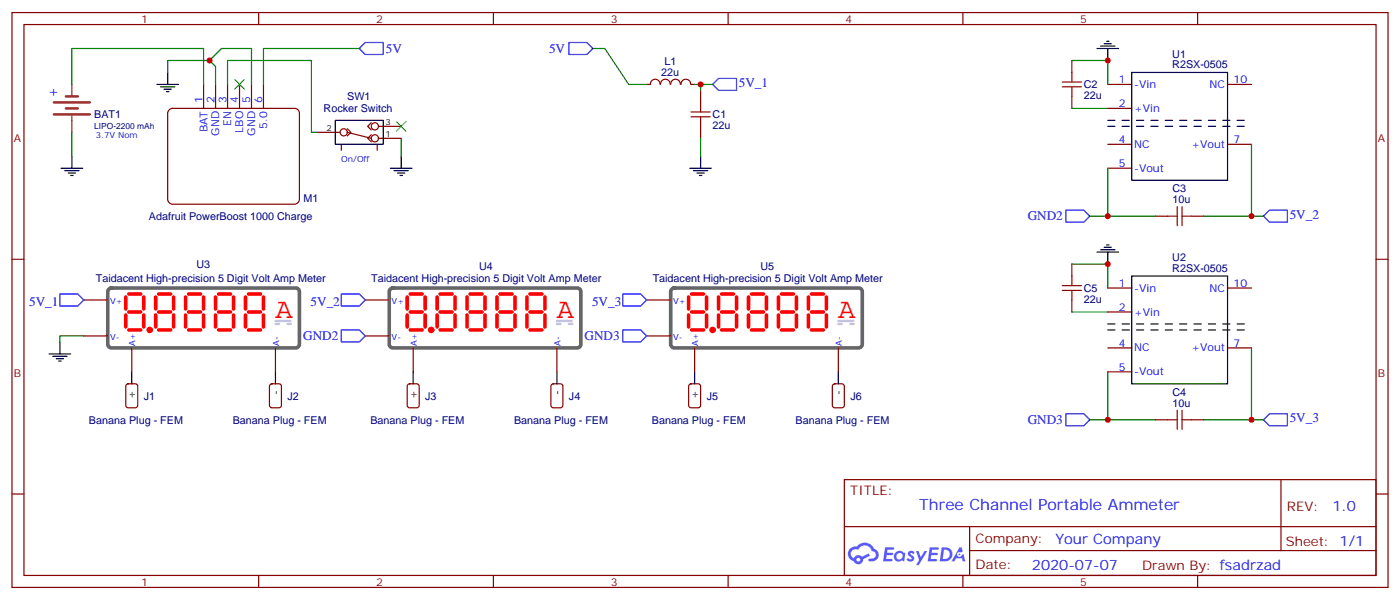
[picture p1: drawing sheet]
<svg xmlns="http://www.w3.org/2000/svg" width="412mm" height="177mm" viewBox="0 0 412 177" stroke-linecap="round" stroke-linejoin="round" font-family="sans-serif">
<path d="M15.9 33.7h10.6M15.9 30.2h10.6M19.4 31.9h3.5M19.4 28.4h3.5" fill="none" stroke="#8c2424" stroke-width=".71"/>
<path d="M21.2 24.9v3.5M21.2 34v5" fill="none" stroke="#8c2424" stroke-width=".35"/>
<path d="M18 49.6h6.3M19 50.3h4.3M20.1 51h2.1M20.8 51.7h.7M21.2 46v3.6" fill="none" stroke="#000" stroke-width=".35"/>
<path d="M21.2 39v7" fill="none" stroke="#008700" stroke-width=".35"/>
<path d="M49.7 32.5l1.1-.6h36a1.41 1.41 0 0 1 1.4 1.4v25.4a1.51 1.51 0 0 1-1.4 1.4h-36a1.51 1.51 0 0 1-1.4-1.4v-25.4z" fill="#fff" stroke="#800000" stroke-width=".35"/>
<g fill="none" stroke="#870000" stroke-width=".35">
<path d="M3.5 3.7h405.4v169.3h-405.4zM7.1 7.2h398.2v162.3h-398.2zM76.2 3.7v3.5M145.3 3.7v3.5M214.5 3.7v3.5M283.6 3.7v3.5M315.7 17.8v3.5M352.8 3.7v3.5M60 24.9v7M63.5 24.9v7M67 24.9v7M70.6 24.9v7"/>
<path d="M74.1 24.9v7M77.6 24.9v7M93.5 39h6.7M102.3 37.9l1.1 1.1-1.1 1M102.3 39l7.1 1.7M109.4 39.7l-1.1 1 1.1 1.1M109.4 36.2l-1.1 1 1.1 1.1M111.5 37.2h6.7M190.5 24.9h1.1M191.6 24.8a1.41 1.41 0 0 1 1.4-1.5 1.41 1.41 0 0 1 1.4 1.5M194.6 24.8a1.41 1.41 0 0 1 1.4-1.5 1.41 1.41 0 0 1 1.4 1.5M197.6 24.8a1.41 1.41 0 0 1 1.4-1.5 1.41 1.41 0 0 1 1.4 1.5"/>
<path d="M200.6 24.8a1.41 1.41 0 0 1 1.4-1.5 1.41 1.41 0 0 1 1.4 1.5M203.6 24.9h1M206.4 26.6v3.6M206.4 37.2v3.5M315.7 28.4v3.5M326.3 24.9h7.1M326.3 31.9h7.1M361.6 24.9h7.1M100.5 42.5v1.8M111.1 42.5v1.8M111.5 40.7h6.7M326.3 42.5h7.1"/>
<path d="M326.3 49.6h7.1M361.6 42.5h7.1M3.5 76.4h3.6M315.7 77.8v3.5M340.4 63.7h3.6M351 63.7h3.5M405.3 76.4h3.6M24.7 88.4h7M24.7 99h7M107.6 88.4h7.1M107.6 99h7.1M190.5 88.4h7.1"/>
<path d="M190.5 99h7.1M315.7 88.4v3.5M326.3 84.8h7.1M326.3 91.9h7.1M361.6 84.8h7.1M37.3 113.3l.4-.2h2.2l.6 .4 .1 5.9-.5 .7h-2.4l-.6-.4-.1-5.9zM38.8 102.5v7M79.6 113.3l.5-.2h2.1l.6 .4 .1 5.9-.5 .7h-2.3l-.7-.4v-5.9zM81.1 102.5v7M120.2 113.3l.4-.2h2.2l.6 .4 .1 5.9-.5 .7h-2.4l-.6-.4-.1-5.9zM121.7 102.5v7M162.5 113.3l.5-.2h2.1l.7 .4v5.9l-.5 .7h-2.3l-.7-.4v-5.9z"/>
<path d="M164 102.5v7M203.1 113.3l.5-.2h2.1l.6 .4 .1 5.9-.5 .7h-2.3l-.7-.4-.1-5.9zM204.6 102.5v7M245.4 113.3l.5-.2h2.1l.7 .4v5.9l-.5 .7h-2.3l-.7-.4v-5.9zM246.9 102.5v7M326.3 102.5h7.1M326.3 109.5h7.1M361.6 102.5h7.1M340.4 123.6h3.6M351 123.6h3.5M3.5 145.5h3.6M248.7 141.3h156.6v28.2h-156.6z"/>
<path d="M248.7 155.1h156.5M285.6 155.1v14.1M377.3 141.3v20.9M405.3 145.5h3.6M76.2 169.5v3.5M145.3 169.5v3.5M214.5 169.5v3.5M283.6 169.5v3.5M285.6 162.2h119.6M352.8 169.5v3.5"/>
<circle cx="101.2" cy="39" r="1.06"/>
<circle cx="110.4" cy="37.2" r="1.06"/>
<circle cx="110.4" cy="40.7" r="1.06"/>
</g>
<g fill="none" stroke="#008700" stroke-width=".35">
<path d="M61.7 17.8l1.8 1.8v5.3M105.8 14.3h-28.2v10.6M174.6 14.3h3.6l7 10.6h5.3M315.7 17.8h10.6v7.1M21.2 24.9v-10.6h38.8v10.6M49.4 21.3v-3.5h12.3l3.6-3.5h8.8v10.6M67 24.9v-7.1h24.7v21.2h1.8M204.6 24.9h1.8v1.7M206.4 24.9h3.5M315.7 31.9h10.6M118.2 40.7v5.3M206.4 40.7v5.3"/>
<path d="M326.3 49.6v14.1h14.1M368.7 42.5v21.2h-14.2M315.7 77.8h10.6v7M321 63.7h5.3M368.7 63.7h3.5M24.7 99h-7.1v1.7M315.7 91.9h10.6M326.3 109.5v14.1h14.1M368.7 102.5v21.1h-14.2M321 123.6h5.3M368.7 123.6h3.5"/>
</g>
<g fill="none" stroke="#000" stroke-width=".35">
<path d="M323.1 14.3h6.4M324.2 13.6h4.2M325.3 12.9h2.1M326 12.2h.7M326.3 14.3v3.5M46.2 24.9h6.4M47.3 25.6h4.2M48.3 26.3h2.1M49 27h.7M49.4 21.3v3.6M98.8 35.5h14.1v7h-14.1zM333.4 21.3h28.2v31.8h-28.2z"/>
<path d="M115 49.6h6.4M116.1 50.3h4.2M117.1 51h2.1M117.8 51.7h.7M118.2 46v3.6M203.2 49.6h6.3M204.3 50.3h4.2M205.3 51h2.1M206 51.7h.7M206.4 46v3.6M323.1 74.3h6.4M324.2 73.6h4.2"/>
<path d="M325.3 72.8h2.1M326 72.1h.7M326.3 74.3v3.5M333.4 81.3h28.2v31.8h-28.2zM14.5 104.2h6.3M15.5 105h4.3M16.6 105.7h2.1M17.3 106.4h.7M17.6 100.7v3.5M38.8 109.5v3.6M81.1 109.5v3.6M121.7 109.5v3.6"/>
<path d="M164 109.5v3.6M204.6 109.5v3.6M246.9 109.5v3.6"/>
</g>
<path d="M69.1 23.5l2.9 2.8M72 23.5l-2.9 2.8M116.8 35.8l2.8 2.8M119.6 35.8l-2.8 2.8" fill="none" stroke="#3c3" stroke-width=".35"/>
<path d="M105.8 14.3l1.8-1.8h5.3v3.6h-5.3zM167.6 12.5h5.3l1.7 1.8-1.7 1.8h-5.3zM209.9 24.9l1.8-1.8h5.3v3.5h-5.3zM314 61.9h5.3l1.7 1.8-1.7 1.7h-5.3zM373.9 61.9h5.3v3.5h-5.3l-1.7-1.7zM17.6 86.6h5.3l1.8 1.8-1.8 1.7h-5.3zM100.5 86.6h5.3l1.8 1.8-1.8 1.7h-5.3zM100.5 97.2h5.3l1.8 1.8-1.8 1.7h-5.3zM183.4 86.6h5.3l1.8 1.8-1.8 1.7h-5.3zM183.4 97.2h5.3l1.8 1.8-1.8 1.7h-5.3zM314 121.9h5.3l1.7 1.7-1.7 1.8h-5.3zM373.9 121.9h5.3v3.5h-5.3l-1.7-1.8z" fill="none" stroke="#00f" stroke-width=".35"/>
<g fill="none" stroke="#a10000" stroke-width=".35">
<path d="M203.6 34.4h5.6M203.6 33h5.6M206.4 30.2v2.8M206.4 34.4v2.8M312.9 25.6h5.7M312.9 24.2h5.7M315.7 21.3v2.9M315.7 25.6v2.8M344 63.7h2.8M346.8 60.9v5.6M348.2 60.9v5.6M348.2 63.7h2.8"/>
<path d="M312.9 85.5h5.7M312.9 84.1h5.7M315.7 81.3v2.8M315.7 85.5v2.9M344 123.6h2.8M346.8 120.8v5.7M348.2 120.8v5.7M348.2 123.6h2.8"/>
</g>
<g fill="none" stroke="#f00" stroke-width="1.1">
<path d="M37 87.5v3.5M37 92.8v3.5M37.9 86.6h3.6M37.9 97.2h3.6M37.9 91.9h3.6M42.3 87.5v3.5M42.3 92.8v3.5M45.9 87.5v3.5M45.9 92.8v3.5M46.7 86.6h3.6M46.7 97.2h3.6M46.7 91.9h3.6"/>
<path d="M51.2 87.5v3.5M51.2 92.8v3.5M54.7 87.5v3.5M54.7 92.8v3.5M55.6 86.6h3.5M55.6 97.2h3.5M55.6 91.9h3.5M60 87.5v3.5M60 92.8v3.5M63.5 87.5v3.5M63.5 92.8v3.5M64.4 86.6h3.5"/>
<path d="M64.4 97.2h3.5M64.4 91.9h3.5M68.8 87.5v3.5M68.8 92.8v3.5M72.3 87.5v3.5M72.3 92.8v3.5M73.2 86.6h3.5M73.2 97.2h3.5M73.2 91.9h3.5M77.6 87.5v3.5M77.6 92.8v3.5M119.9 87.5v3.5"/>
<path d="M119.9 92.8v3.5M120.8 86.6h3.6M120.8 97.2h3.6M120.8 91.9h3.6M125.2 87.5v3.5M125.2 92.8v3.5M128.8 87.5v3.5M128.8 92.8v3.5M129.6 86.6h3.6M129.6 97.2h3.6M129.6 91.9h3.6M134.1 87.5v3.5"/>
<path d="M134.1 92.8v3.5M137.6 87.5v3.5M137.6 92.8v3.5M138.5 86.6h3.5M138.5 97.2h3.5M138.5 91.9h3.5M142.9 87.5v3.5M142.9 92.8v3.5M146.4 87.5v3.5M146.4 92.8v3.5M147.3 86.6h3.5M147.3 97.2h3.5"/>
<path d="M147.3 91.9h3.5M151.7 87.5v3.5M151.7 92.8v3.5M155.2 87.5v3.5M155.2 92.8v3.5M156.1 86.6h3.5M156.1 97.2h3.5M156.1 91.9h3.5M160.5 87.5v3.5M160.5 92.8v3.5M202.8 87.5v3.5M202.8 92.8v3.5"/>
<path d="M203.7 86.6h3.6M203.7 97.2h3.6M203.7 91.9h3.6M208.1 87.5v3.5M208.1 92.8v3.5M211.7 87.5v3.5M211.7 92.8v3.5M212.5 86.6h3.6M212.5 97.2h3.6M212.5 91.9h3.6M217 87.5v3.5M217 92.8v3.5"/>
<path d="M220.5 87.5v3.5M220.5 92.8v3.5M221.4 86.6h3.5M221.4 97.2h3.5M221.4 91.9h3.5M225.8 87.5v3.5M225.8 92.8v3.5M229.3 87.5v3.5M229.3 92.8v3.5M230.2 86.6h3.5M230.2 97.2h3.5M230.2 91.9h3.5"/>
<path d="M234.6 87.5v3.5M234.6 92.8v3.5M238.1 87.5v3.5M238.1 92.8v3.5M239 86.6h3.5M239 97.2h3.5M239 91.9h3.5M243.4 87.5v3.5M243.4 92.8v3.5"/>
<circle cx="44.1" cy="97.2" r=".44"/>
<circle cx="127" cy="97.2" r=".44"/>
<circle cx="209.9" cy="97.2" r=".44"/>
</g>
<path d="M81.1 94.5h4.4M81.1 95.4h1.1M84.7 95.4h1M164 94.5h4.5M164 95.4h1.1M167.6 95.4h1M246.9 94.5h4.5M246.9 95.4h1.1M250.5 95.4h1" fill="none" stroke="#ccc" stroke-width=".71"/>
<path d="M32 85.3l.8-.5 54.7 .1 .5 .4 .2 .6-.1 15.9-.4 .5-.6 .2-54.6-.1-.5-.4-.3-.6v-15.5zM114.9 85.3l.8-.5 54.7 .1 .5 .4 .2 .6-.1 15.9-.4 .5-.6 .2-54.6-.1-.5-.4-.2-.6v-15.5zM197.8 85.3l.8-.5 54.7 .1 .5 .4 .2 .6-.1 15.9-.4 .5-.6 .2-54.6-.1-.5-.4-.2-.6v-15.5z" fill="none" stroke="#666" stroke-width="1.1"/>
<path d="M326.3 35.5h40.6M326.3 37.2h40.6M326.3 95.4h40.6M326.3 97.2h40.6" fill="none" stroke="#000" stroke-width=".35" stroke-dasharray="2.1 2.1"/>
<g fill="#5487ff">
<path d="M267.7 162.5a1.22 1.22 0 0 1 1.7 .2l-.4 .6a.47 .47 0 0 0-.3-.4 .47 .47 0 0 0-.5 .2l.1 .2a1.14 1.14 0 0 1 .8 1.8 1.14 1.14 0 0 1-1.9 0l-.2-.2 .5-.6 .7 .4a.29 .29 0 0 0 .3-.2 .29 .29 0 0 0-.2-.3 1.04 1.04 0 0 1-.6-1.7z"/>
<path d="M260.7 161.2h2.4l.3 .2-.2 .5-1.8 .1-.1 .8h1.5l.3 .4-.3 .3h-1.6l-.2 1.1 1.7 .1 .2 .3-.2 .3-2.6 .1z"/>
<path d="M273.8 161.2h2.4l.3 .2-.1 .5-1.8 .1-.2 .8h1.6l.3 .4-.4 .3h-1.6l-.1 1.1 1.7 .1 .2 .3-.2 .3-2.6 .1z"/>
<path d="M282.6 161.2h.7l.3 1.3-.6 .3a.69 .69 0 0 0-1 .3 .69 .69 0 0 0 .4 .9 .69 .69 0 0 0 .9-.6l.5-.2 .6 2.2h-.8l-.2-.9h-1.8l-.5 .9h-.8z"/>
<path d="M269.8 162.3h.8l.6 1.8 1.1-1.8h.9l-2.6 4.2h-.8l.9-1.5z"/>
<path d="M277.4 161.2l-.6 4.2h1.3a2.11 2.11 0 0 0 2.5-2.1 2.11 2.11 0 0 0-2.5-2.1zM278.1 162a1.39 1.39 0 0 1 1.7 1.4 1.39 1.39 0 0 1-1.8 1.2h-.3z"/>
<path d="M263.7 162.8a1.54 1.54 0 0 0-.1 2.2 1.54 1.54 0 0 0 2.2 .1l.6 .3 .3-2.3-.2-.3h-.4a1.49 1.49 0 0 0-2.4 0zM264 163.8a.94 .94 0 0 1 1.8 0 .94 .94 0 0 1-1.8 0z"/>
<path d="M250.4 161.6a2.18 2.18 0 0 0 1.1 3.7 1.44 1.44 0 0 0 1.6 .9 1.44 1.44 0 0 0 1.2-1.5l2-1-.5-.7-1.9 1a1.47 1.47 0 0 0-2.4 .4 1.39 1.39 0 0 1-.7-1.9 1.39 1.39 0 0 1 2-.5 2.12 2.12 0 0 1 2.2-1.3 2.12 2.12 0 0 1 1.9 1.7 1.14 1.14 0 0 1 1.1 1.4 1.14 1.14 0 0 1-1.7 .7 .43 .43 0 0 0-.5 .4 .43 .43 0 0 0 .4 .5 1.98 1.98 0 0 0 2.5-1.3 1.98 1.98 0 0 0-1.2-2.5 3.1 3.1 0 0 0-5.3-.7l-.9 .1zM252.3 164.9a.55 .55 0 0 1 1.1 0 .55 .55 0 0 1-1.1 0z"/>
<circle cx="282.6" cy="163.3" r=".26"/>
</g>
<g fill="#c00">
<circle cx="368.7" cy="63.7" r=".88"/>
<circle cx="61.7" cy="17.8" r=".88"/>
<circle cx="206.4" cy="24.9" r=".88"/>
<circle cx="326.3" cy="17.8" r=".88"/>
<circle cx="326.3" cy="77.8" r=".88"/>
<circle cx="368.7" cy="123.6" r=".88"/>
<circle cx="326.3" cy="123.6" r=".88"/>
<circle cx="326.3" cy="63.7" r=".88"/>
</g>
<g font-size="8.5" fill="#f00">
<text x="81.1" y="93.7">A</text>
<text x="164" y="93.7">A</text>
<text x="246.9" y="93.7">A</text>
</g>
<text font-size="4.6" fill="#00f" x="270.8" y="150.3">Three Channel Portable Ammeter</text>
<g font-size="4.2" fill="#00f">
<text x="14.1" y="28.4">+</text>
<text x="392.5" y="150.5">1.0</text>
<text x="310.9" y="160.1">Your Company</text>
<text x="304" y="167.9">2020-07-07</text>
</g>
<g font-size="3.9" fill="#00f">
<text x="113.6" y="15.6">5V</text>
<text x="161.7" y="15.5">5V</text>
<text x="217.6" y="25.6">5V_1</text>
<text x="302.7" y="64.9">GND2</text>
<text x="379.9" y="64.4">5V_2</text>
<text x="8.6" y="90.2">5V_1</text>
<text x="91.5" y="90.1">5V_2</text>
<text x="174.4" y="90.1">5V_3</text>
<text x="89.3" y="100.2">GND2</text>
<text x="172.2" y="100.2">GND3</text>
<text x="302.7" y="124.9">GND3</text>
<text x="379.9" y="124.4">5V_3</text>
</g>
<g font-size="3.9" fill="#800">
<text x="250.5" y="145.9">TITLE:</text>
<text x="379.1" y="150.5">REV:</text>
<text x="287.4" y="160.1">Company:</text>
<text x="378.7" y="160.7">Sheet: 1/1</text>
<text x="287.4" y="167.7">Date:</text>
<text x="336.4" y="167.8">Drawn By: fsadrzad</text>
</g>
<g font-size="3.2" fill="#800">
<text x="41.6" y="6.7">1</text>
<text x="110.8" y="6.7">2</text>
<text x="179.9" y="6.7">3</text>
<text x="249.1" y="6.7">4</text>
<text x="318.2" y="6.7">5</text>
<text x="4.1" y="41.8">A</text>
<text x="405.9" y="41.8">A</text>
<text x="4.1" y="110.9">B</text>
<text x="405.9" y="110.9">B</text>
<text x="41.6" y="172.5">1</text>
<text x="110.8" y="172.5">2</text>
<text x="179.9" y="172.5">3</text>
<text x="249.1" y="172.5">4</text>
<text x="318.2" y="172.5">5</text>
</g>
<g font-size="3.2" fill="#000080">
<text x="345.3" y="17">U1</text>
<text x="194.8" y="22.5">22u</text>
<text x="195.7" y="19.1">L1</text>
<text x="345.3" y="20.1">R2SX-0505</text>
<text x="102.3" y="29.5">SW1</text>
<text x="319.3" y="29.2">22u</text>
<text x="319.3" y="26">C2</text>
<text x="27.8" y="34.8">BAT1</text>
<text x="95.3" y="33.1">Rocker Switch</text>
<text x="209.9" y="34.8">C1</text>
<text x="209.9" y="38">22u</text>
<text x="89.4" y="59.5">M1</text>
<text x="345.4" y="59.8">10u</text>
<text x="345.4" y="56.6">C3</text>
<text x="43.9" y="64.8">Adafruit PowerBoost 1000 Charge</text>
<text x="345.3" y="77">U2</text>
<text x="28.2" y="83.1">Taidacent High-precision 5 Digit Volt Amp Meter</text>
<text x="57.9" y="78.9">U3</text>
<text x="109.4" y="83.1">Taidacent High-precision 5 Digit Volt Amp Meter</text>
<text x="141.1" y="79.6">U4</text>
<text x="192.3" y="83.1">Taidacent High-precision 5 Digit Volt Amp Meter</text>
<text x="224" y="79.6">U5</text>
<text x="345.3" y="80">R2SX-0505</text>
<text x="319.3" y="89.2">22u</text>
<text x="319.3" y="86">C5</text>
<text x="42.4" y="117.7">J1</text>
<text x="84.7" y="117.7">J2</text>
<text x="125.3" y="117.7">J3</text>
<text x="167.6" y="117.7">J4</text>
<text x="208.2" y="117.7">J5</text>
<text x="250.5" y="117.7">J6</text>
<text x="345.4" y="119.8">10u</text>
<text x="345.4" y="116.6">C4</text>
<text x="26.2" y="124.8">Banana Plug - FEM</text>
<text x="68.5" y="124.8">Banana Plug - FEM</text>
<text x="109.1" y="124.8">Banana Plug - FEM</text>
<text x="151.4" y="124.8">Banana Plug - FEM</text>
<text x="192" y="124.8">Banana Plug - FEM</text>
<text x="234.3" y="124.8">Banana Plug - FEM</text>
</g>
<g font-size="3.2" fill="#00f">
<text x="329.6" y="24.5">1</text>
<text x="334.1" y="25.9">-Vin</text>
<text x="356.3" y="25.9">NC</text>
<text x="363.4" y="24.5">10</text>
<text x="59.6" y="30.2" transform="rotate(-90 59.6 30.2)">1</text>
<text x="63.1" y="30.2" transform="rotate(-90 63.1 30.2)">2</text>
<text x="66.7" y="30.2" transform="rotate(-90 66.7 30.2)">3</text>
<text x="70.2" y="30.2" transform="rotate(-90 70.2 30.2)">4</text>
<text x="73.7" y="30.2" transform="rotate(-90 73.7 30.2)">5</text>
<text x="77.3" y="30.2" transform="rotate(-90 77.3 30.2)">6</text>
<text x="329.6" y="31.6">2</text>
<text x="334.1" y="33">+Vin</text>
<text x="61.1" y="39" transform="rotate(-90 61.1 39)">BAT</text>
<text x="64.6" y="40" transform="rotate(-90 64.6 40)">GND</text>
<text x="68.1" y="37.1" transform="rotate(-90 68.1 37.1)">EN</text>
<text x="71.6" y="39.1" transform="rotate(-90 71.6 39.1)">LBO</text>
<text x="75.1" y="40" transform="rotate(-90 75.1 40)">GND</text>
<text x="78.7" y="37.9" transform="rotate(-90 78.7 37.9)">5.0</text>
<text x="329.6" y="42.2">4</text>
<text x="334.1" y="43.6">NC</text>
<text x="350.9" y="43.6">+Vout</text>
<text x="363.4" y="42.2">7</text>
<text x="329.6" y="49.2">5</text>
<text x="334.1" y="50.6">-Vout</text>
<text x="329.6" y="84.5">1</text>
<text x="334.1" y="85.9">-Vin</text>
<text x="356.3" y="85.9">NC</text>
<text x="363.4" y="84.5">10</text>
<text x="329.6" y="91.5">2</text>
<text x="334.1" y="93">+Vin</text>
<text x="329.6" y="102.1">4</text>
<text x="334.1" y="103.5">NC</text>
<text x="350.9" y="103.5">+Vout</text>
<text x="363.4" y="102.1">7</text>
<text x="329.6" y="109.2">5</text>
<text x="334.1" y="110.6">-Vout</text>
</g>
<g font-size="3.2">
<text x="39.9" y="117.4" transform="rotate(-90 39.9 117.4)">+</text>
<text x="82.2" y="116.3" transform="rotate(-90 82.2 116.3)">-</text>
<text x="122.8" y="117.4" transform="rotate(-90 122.8 117.4)">+</text>
<text x="165.1" y="116.3" transform="rotate(-90 165.1 116.3)">-</text>
<text x="205.7" y="117.4" transform="rotate(-90 205.7 117.4)">+</text>
<text x="248" y="116.3" transform="rotate(-90 248 116.3)">-</text>
</g>
<text font-size="2.5" fill="#000080" x="27.8" y="38.1">LIPO-2200 mAh</text>
<g font-size="2.5" fill="#00f">
<text x="28.2" y="40.7">3.7V Nom</text>
<text x="100.5" y="47.8">On/Off</text>
<text x="32.5" y="89.4">V+</text>
<text x="115.4" y="89.4">V+</text>
<text x="198.3" y="89.4">V+</text>
<text x="32.5" y="100">V-</text>
<text x="39.9" y="101.8" transform="rotate(-90 39.9 101.8)">A+</text>
<text x="82.2" y="101.8" transform="rotate(-90 82.2 101.8)">A-</text>
<text x="115.4" y="100">V-</text>
<text x="122.8" y="101.8" transform="rotate(-90 122.8 101.8)">A+</text>
<text x="165.1" y="101.8" transform="rotate(-90 165.1 101.8)">A-</text>
<text x="198.3" y="100">V-</text>
<text x="205.7" y="101.8" transform="rotate(-90 205.7 101.8)">A+</text>
<text x="248" y="101.8" transform="rotate(-90 248 101.8)">A-</text>
</g>
<g font-size="2.5">
<text x="96.2" y="38.6">2</text>
<text x="113.6" y="40.4">1</text>
<text x="113.6" y="36.9">3</text>
</g>
</svg>
